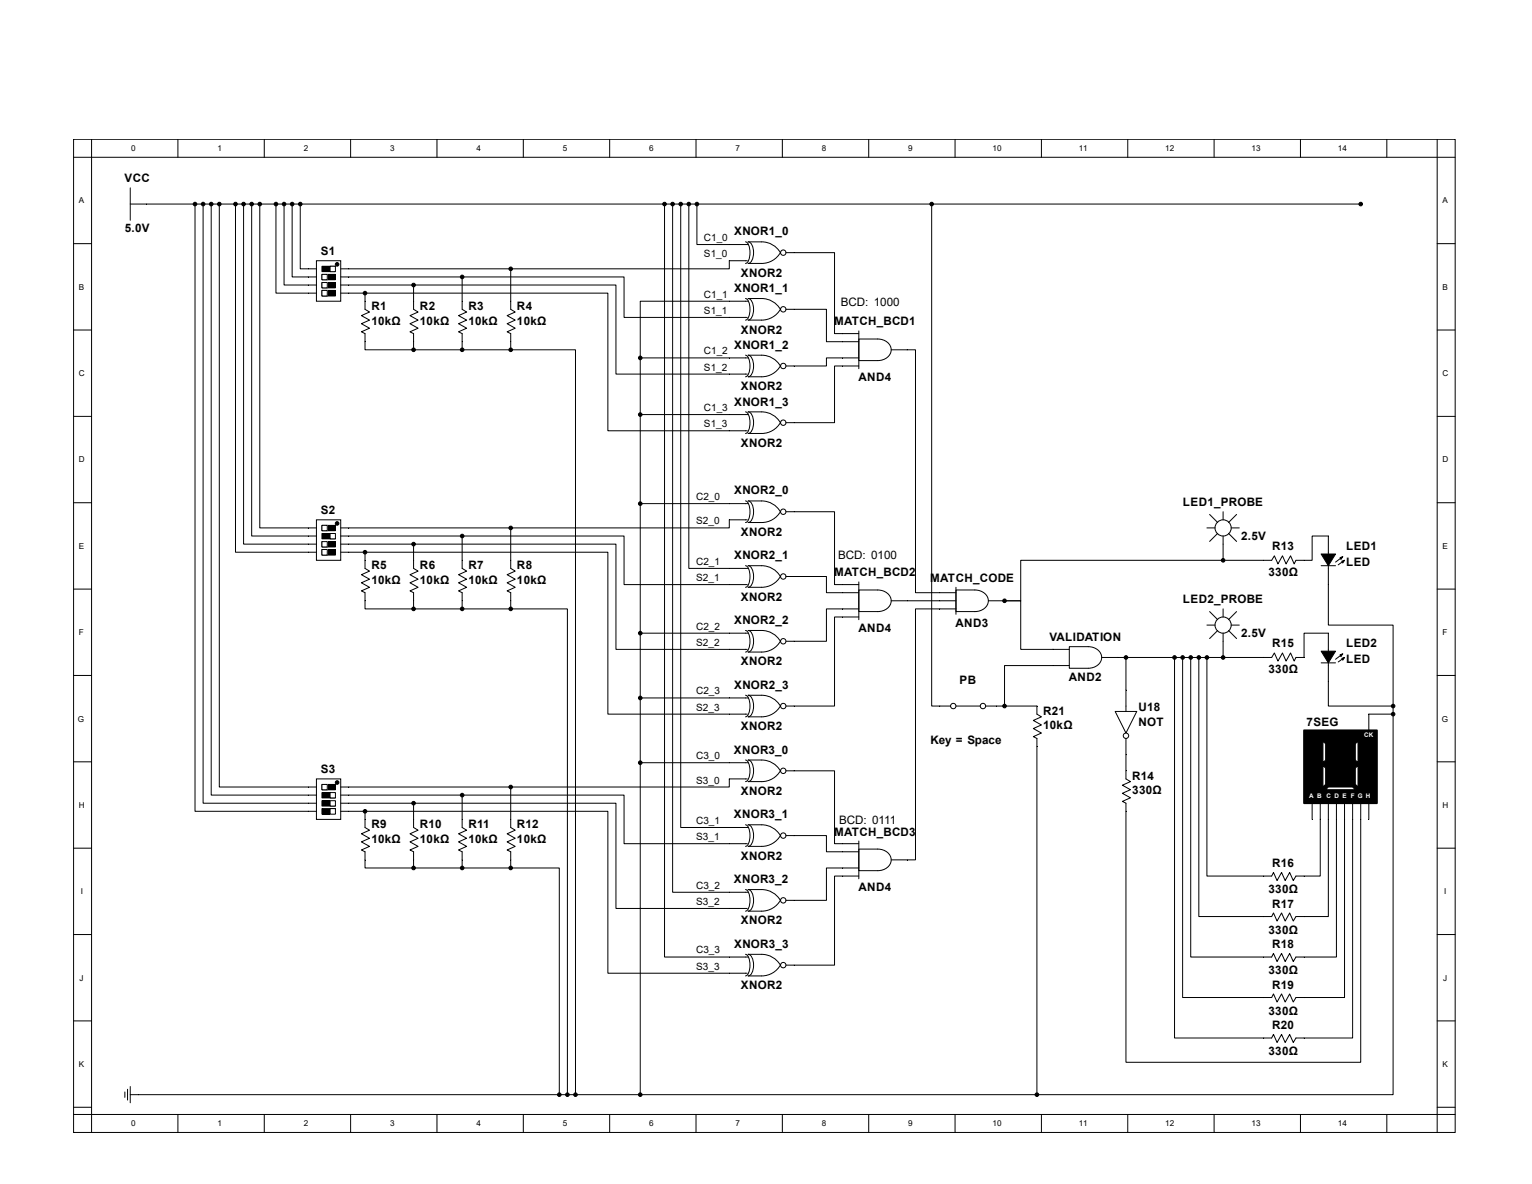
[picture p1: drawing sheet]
<svg xmlns="http://www.w3.org/2000/svg" width="279mm" height="216mm" viewBox="0 0 279 216" stroke-linecap="round" stroke-linejoin="round" font-family="sans-serif">
<g fill="none" stroke="#000" stroke-width=".18">
<path d="M13.4 25.4h252v181.1h-252zM13.4 28.7h252M16.7 25.4v181.1M32.4 25.4v3.3M48.2 25.4v3.3M63.9 25.4v3.3M79.7 25.4v3.3M95.4 25.4v3.3M111.2 25.4v3.3M126.9 25.4v3.3M142.7 25.4v3.3M158.4 25.4v3.3"/>
<path d="M174.2 25.4v3.3M189.9 25.4v3.3M205.7 25.4v3.3M221.4 25.4v3.3M237.2 25.4v3.3M252.9 25.4v3.3M262.1 25.4v181.1M13.4 44.4h3.3M262.1 44.4h3.3M13.4 60.2h3.3M13.4 75.9h3.3M262.1 60.2h3.3"/>
<path d="M262.1 75.9h3.3M13.4 91.7h3.3M262.1 91.7h3.3M13.4 107.4h3.3M262.1 107.4h3.3M13.4 123.2h3.3M13.4 138.9h3.3M262.1 123.2h3.3M262.1 138.9h3.3M13.4 154.7h3.3M262.1 154.7h3.3M13.4 170.4h3.3"/>
<path d="M262.1 170.4h3.3M13.4 186.2h3.3M262.1 186.2h3.3M13.4 201.9h3.3M13.4 203.2h252M32.4 203.2v3.3M48.2 203.2v3.3M63.9 203.2v3.3M79.7 203.2v3.3M95.4 203.2v3.3M111.2 203.2v3.3M126.9 203.2v3.3"/>
<path d="M142.7 203.2v3.3M158.4 203.2v3.3M174.2 203.2v3.3M189.9 203.2v3.3M205.7 203.2v3.3M221.4 203.2v3.3M237.2 203.2v3.3M252.9 203.2v3.3M262.1 201.9h3.3"/>
</g>
<path d="M57.7 47.5h4.4v7.4h-4.4z" fill-rule="evenodd" fill="#fff" stroke="#000" stroke-width=".18"/>
<path d="M58.8 48.6h2.4v.9h-2.4z" fill="#000"/>
<path d="M58.7 48.6h2.5v.9h-2.5z" fill="none" stroke="#000" stroke-width=".18"/>
<path d="M60.2 48.6h1v.9h-1z" fill="#fff"/>
<path d="M58.7 50h2.5v1h-2.5zM60.2 48.6h1v.9h-1z" fill="none" stroke="#000" stroke-width=".18"/>
<path d="M58.8 50.1h2.4v.9h-2.4z" fill="#000"/>
<path d="M58.8 50.1h.9v.9h-.9z" fill="#fff"/>
<path d="M58.7 50h1v1h-1zM58.7 51.5h2.5v1h-2.5z" fill="none" stroke="#000" stroke-width=".18"/>
<path d="M58.8 51.6h2.4v.9h-2.4z" fill="#000"/>
<path d="M58.8 51.6h.9v.9h-.9z" fill="#fff"/>
<path d="M58.7 51.5h1v1h-1zM58.7 53h2.5v1h-2.5z" fill="none" stroke="#000" stroke-width=".18"/>
<path d="M58.8 53h2.4v1h-2.4z" fill="#000"/>
<path d="M58.8 53h.9v1h-.9z" fill="#fff"/>
<path d="M56.2 49h1.5M56.2 50.5h1.5M56.2 52h1.5M56.2 53.5h1.5M58.7 53h1v1h-1zM62.1 49h1.5M62.1 50.5h1.5M62.1 52h1.5M62.1 53.5h1.5" fill="none" stroke="#000" stroke-width=".18"/>
<circle cx="61.5" cy="48.2" r=".33" fill="#000" stroke="#000" stroke-width=".18"/>
<path d="M57.7 94.8h4.4v7.4h-4.4z" fill-rule="evenodd" fill="#fff" stroke="#000" stroke-width=".18"/>
<path d="M58.8 95.8h2.4v1h-2.4z" fill="#000"/>
<path d="M58.7 95.8h2.5v1h-2.5z" fill="none" stroke="#000" stroke-width=".18"/>
<path d="M58.8 95.8h.9v1h-.9z" fill="#fff"/>
<path d="M58.7 95.8h1v1h-1zM58.7 97.3h2.5v1h-2.5z" fill="none" stroke="#000" stroke-width=".18"/>
<path d="M58.8 97.3h2.4v1h-2.4z" fill="#000"/>
<path d="M60.2 97.3h1v1h-1z" fill="#fff"/>
<path d="M58.7 98.8h2.5v.9h-2.5zM60.2 97.3h1v1h-1z" fill="none" stroke="#000" stroke-width=".18"/>
<path d="M58.8 98.8h2.4v.9h-2.4z" fill="#000"/>
<path d="M58.8 98.8h.9v.9h-.9z" fill="#fff"/>
<path d="M58.7 98.8h1v.9h-1zM58.7 100.2h2.5v1h-2.5z" fill="none" stroke="#000" stroke-width=".18"/>
<path d="M58.8 100.2h2.4v1h-2.4z" fill="#000"/>
<path d="M58.8 100.2h.9v1h-.9z" fill="#fff"/>
<path d="M56.2 96.3h1.5M56.2 97.7h1.5M56.2 99.2h1.5M62.1 96.3h1.5M62.1 97.7h1.5M62.1 99.2h1.5M56.2 100.7h1.5M58.7 100.2h1v1h-1zM62.1 100.7h1.5" fill="none" stroke="#000" stroke-width=".18"/>
<circle cx="61.5" cy="95.4" r=".33" fill="#000" stroke="#000" stroke-width=".18"/>
<path d="M57.7 142h4.4v7.4h-4.4z" fill-rule="evenodd" fill="#fff" stroke="#000" stroke-width=".18"/>
<path d="M58.8 143.1h2.4v.9h-2.4z" fill="#000"/>
<path d="M58.7 143h2.5v1h-2.5z" fill="none" stroke="#000" stroke-width=".18"/>
<path d="M58.8 143.1h.9v.9h-.9z" fill="#fff"/>
<path d="M58.7 143h1v1h-1zM58.7 144.5h2.5v1h-2.5z" fill="none" stroke="#000" stroke-width=".18"/>
<path d="M58.8 144.6h2.4v.9h-2.4z" fill="#000"/>
<path d="M60.2 144.6h1v.9h-1z" fill="#fff"/>
<path d="M58.7 146h2.5v1h-2.5zM60.2 144.5h1v1h-1z" fill="none" stroke="#000" stroke-width=".18"/>
<path d="M58.8 146h2.4v1h-2.4z" fill="#000"/>
<path d="M60.2 146h1v1h-1z" fill="#fff"/>
<path d="M58.7 147.4h2.5v1.1h-2.5zM60.2 146h1v1h-1z" fill="none" stroke="#000" stroke-width=".18"/>
<path d="M58.8 147.5h2.4v1h-2.4z" fill="#000"/>
<path d="M60.2 147.5h1v1h-1z" fill="#fff"/>
<g fill="none" stroke="#000" stroke-width=".18">
<path d="M23.8 34.3v5.9M23.8 37.2h2.9M133 44.6h3.5M133 47.5h3.3M133 54.9h3.5M133 57.9h3.3M136 44.1a1.36 1.36 0 0 1 .7 1.3 3.3 3.3 0 0 1-.5 2.5l-.2 .1M136 54.4a1.36 1.36 0 0 1 .7 1.4 3.3 3.3 0 0 1-.5 2.5l-.2 .1M142.4 46a3.9 3.9 0 0 1-3.5 2h-2.4a1.37 1.37 0 0 0 .9-1.3 2.87 2.87 0 0 0-.6-2.5l-.3-.1a7.4 7.4 0 0 1 4.1 .4 3.9 3.9 0 0 1 1.7 1.6M142.4 56.3a3.9 3.9 0 0 1-3.5 2.1h-2.4a1.37 1.37 0 0 0 .9-1.4 2.87 2.87 0 0 0-.6-2.5l-.3-.1a7.4 7.4 0 0 1 4.1 .4 3.9 3.9 0 0 1 1.7 1.6M143.3 46.1h1.5M143.3 56.4h1.5"/>
<path d="M133 65.3h3.5M133 68.2h3.3M133 75.6h3.5M133 78.5h3.3M136 64.8a1.36 1.36 0 0 1 .7 1.3 3.3 3.3 0 0 1-.5 2.5l-.2 .1M136 75.1a1.36 1.36 0 0 1 .7 1.4 3.3 3.3 0 0 1-.5 2.4l-.2 .1M142.4 66.7a3.9 3.9 0 0 1-3.5 2h-2.4a1.37 1.37 0 0 0 .9-1.3 2.87 2.87 0 0 0-.6-2.5l-.3-.1a7.4 7.4 0 0 1 4.1 .4 3.9 3.9 0 0 1 1.7 1.6M142.4 77a3.9 3.9 0 0 1-3.5 2h-2.4a1.37 1.37 0 0 0 .9-1.3 2.87 2.87 0 0 0-.6-2.5l-.3-.1a7.4 7.4 0 0 1 4.1 .4 3.9 3.9 0 0 1 1.7 1.6M143.3 66.7h1.5M143.3 77.1h1.5M153.7 65.3h2.9M153.7 66.7h2.9"/>
<path d="M153.7 60.8h2.9M153.7 62.3h2.9M156.6 61.8h3.5a2.14 2.14 0 0 1 2.3 2.5 2.39 2.39 0 0 1-2.3 1.5h-3.5zM156.6 60.3v6.9M162.5 63.8h3M133 91.8h3.5M133 94.8h3.3M136 91.3a1.36 1.36 0 0 1 .7 1.4 3.3 3.3 0 0 1-.5 2.5l-.2 .1M142.4 93.2a3.9 3.9 0 0 1-3.5 2.1h-2.4a1.37 1.37 0 0 0 .9-1.4 2.87 2.87 0 0 0-.6-2.5l-.3-.1a7.4 7.4 0 0 1 4.1 .4 3.9 3.9 0 0 1 1.7 1.6M143.3 93.3h1.5M66.6 102.2v1.4l.8 .5-1.5 .7 1.5 .8-1.5 .7 1.5 .8-1.5 .6 .7 .4v2.9h8.8M75.4 102.2v1.4l.8 .5-1.4 .7 1.4 .8-1.4 .7 1.4 .8-1.4 .6 .6 .4v2.9"/>
<path d="M84.3 102.2v1.4l.8 .5-1.5 .7 1.5 .8-1.5 .7 1.5 .8-1.5 .6 .7 .4v2.9h-8.9M93.1 102.2v1.4l.9 .5-1.5 .7 1.5 .8-1.5 .7 1.5 .8-1.5 .6 .6 .4v1.5M133 103.6h3.5M133 106.6h3.3M133 115.5h3.5M133 118.4h3.3M136 103.2a1.36 1.36 0 0 1 .7 1.3 3.3 3.3 0 0 1-.5 2.5l-.2 .1M136 115a1.36 1.36 0 0 1 .7 1.3 3.3 3.3 0 0 1-.5 2.5l-.2 .1M142.4 105.1a3.9 3.9 0 0 1-3.5 2h-2.4a1.37 1.37 0 0 0 .9-1.4 2.87 2.87 0 0 0-.6-2.4l-.3-.1a7.4 7.4 0 0 1 4.1 .4 3.9 3.9 0 0 1 1.7 1.5M142.4 116.9a3.9 3.9 0 0 1-3.5 2h-2.4a1.37 1.37 0 0 0 .9-1.3 2.87 2.87 0 0 0-.6-2.5l-.3-.1a7.4 7.4 0 0 1 4.1 .4 3.9 3.9 0 0 1 1.7 1.6M143.3 105.1h1.5M143.3 116.9h1.5"/>
<path d="M153.7 111h2.9M153.7 106.6h2.9M153.7 108.1h2.9M153.7 112.5h2.9M156.6 107.6h3.5a2.14 2.14 0 0 1 2.3 2.5 2.39 2.39 0 0 1-2.3 1.4h-3.5zM156.6 106.1v6.9M162.5 109.6h11.8M171.4 111h2.9M171.4 108.1h2.9M174.3 107.6h3.5a2.14 2.14 0 0 1 2.4 2.5 2.39 2.39 0 0 1-2.4 1.4h-3.5zM174.3 107.1v4.9M180.3 109.6h2.9"/>
<path d="M192.1 118.4h2.9M195 117.9h3.5a2.14 2.14 0 0 1 2.3 2.5 2.39 2.39 0 0 1-2.3 1.5h-3.5zM200.9 119.9h3M230.4 102.2h1.5l.5-.8 .7 1.4 .8-1.4 .6 1.4 .9-1.4 .6 1.4 .4-.6h2.9v-4.5h3v8.9M230.4 119.9h1.5l.5-.8 .7 1.4 .8-1.4 .6 1.4 .9-1.4 .6 1.4 .4-.6h1.4M240.9 103.2h2.7M242.3 115.5v8.8M244.9 101.5l-1.3 1M244.9 119.2l-1.3 1M245.2 102.2l-1.1 .8M245.2 119.9l-1.1 .8M133 127.3h3.5"/>
<path d="M133 130.2h3.3M133 139.1h3.5M136 126.8a1.36 1.36 0 0 1 .7 1.3 3.3 3.3 0 0 1-.5 2.5l-.2 .1M136 138.6a1.36 1.36 0 0 1 .7 1.3 3.3 3.3 0 0 1-.5 2.5l-.2 .1M142.4 128.7a3.9 3.9 0 0 1-3.5 2h-2.4a1.37 1.37 0 0 0 .9-1.3 2.87 2.87 0 0 0-.6-2.5l-.3-.1a7.4 7.4 0 0 1 4.1 .4 3.9 3.9 0 0 1 1.7 1.6M143.3 128.7h1.5M192.1 121.4h2.9M240.9 120.9h2.7M56.2 143.5h1.5M56.2 145h1.5M56.2 146.5h1.5M56.2 147.9h1.5"/>
<path d="M60.2 147.4h1v1.1h-1zM62.1 143.5h1.5M62.1 145h1.5M62.1 146.5h1.5M62.1 147.9h1.5M66.6 149.4v1.5l.8 .5-1.5 .6 1.5 .9-1.5 .6 1.5 .8-1.5 .7 .7 .3v3h8.8M75.4 149.4v1.5l.8 .5-1.4 .6 1.4 .9-1.4 .6 1.4 .8-1.4 .7 .6 .3v3M84.3 149.4v1.5l.8 .5-1.5 .6 1.5 .9-1.5 .6 1.5 .8-1.5 .7 .7 .3v3h-8.9M93.1 149.4v1.5l.9 .5-1.5 .6 1.5 .9-1.5 .6 1.5 .8-1.5 .7 .6 .3v1.5M133 142h3.3M133 150.9h3.5M133 153.8h3.3"/>
<path d="M136 150.4a1.36 1.36 0 0 1 .7 1.3 3.3 3.3 0 0 1-.5 2.5l-.2 .1M142.4 140.5a3.9 3.9 0 0 1-3.5 2h-2.4a1.37 1.37 0 0 0 .9-1.3 2.87 2.87 0 0 0-.6-2.5l-.3-.1a7.4 7.4 0 0 1 4.1 .4 3.9 3.9 0 0 1 1.7 1.6M142.4 152.3a3.9 3.9 0 0 1-3.5 2h-2.4a1.37 1.37 0 0 0 .9-1.3 2.87 2.87 0 0 0-.6-2.5l-.3-.1a7.4 7.4 0 0 1 4.1 .4 3.9 3.9 0 0 1 1.7 1.6M143.3 140.6h1.5M143.3 152.4h1.5M153.7 158.3h2.9M153.7 153.8h2.9M153.7 155.3h2.9M153.7 159.8h2.9M156.6 154.8h3.5a2.14 2.14 0 0 1 2.3 2.5 2.39 2.39 0 0 1-2.3 1.5h-3.5zM156.6 153.4v6.8M162.5 156.8h3"/>
<path d="M133 162.7h3.5M133 165.7h3.3M133 174.5h3.5M133 177.5h3.3M136 162.2a1.36 1.36 0 0 1 .7 1.4 3.3 3.3 0 0 1-.5 2.4l-.2 .1M136 174a1.36 1.36 0 0 1 .7 1.4 3.3 3.3 0 0 1-.5 2.5l-.2 .1M142.4 164.1a3.9 3.9 0 0 1-3.5 2h-2.4a1.37 1.37 0 0 0 .9-1.3 2.87 2.87 0 0 0-.6-2.5l-.3-.1a7.4 7.4 0 0 1 4.1 .4 3.9 3.9 0 0 1 1.7 1.6M142.4 175.9a3.9 3.9 0 0 1-3.5 2.1h-2.4a1.37 1.37 0 0 0 .9-1.4 2.87 2.87 0 0 0-.6-2.5l-.3-.1a7.4 7.4 0 0 1 4.1 .4 3.9 3.9 0 0 1 1.7 1.6M143.3 164.2h1.5M143.3 176h1.5M22.8 199.1v1M23.3 198.6v2"/>
<path d="M23.8 198.1v3M23.8 199.6h1.4"/>
<circle cx="142.8" cy="46.1" r=".49"/>
<circle cx="142.8" cy="56.4" r=".49"/>
<circle cx="142.8" cy="77.1" r=".49"/>
<circle cx="142.8" cy="66.7" r=".49"/>
<circle cx="142.8" cy="93.3" r=".49"/>
<circle cx="142.8" cy="105.1" r=".49"/>
<circle cx="142.8" cy="116.9" r=".49"/>
<circle cx="142.8" cy="128.7" r=".49"/>
<circle cx="142.8" cy="140.6" r=".49"/>
<circle cx="142.8" cy="152.4" r=".49"/>
<circle cx="142.8" cy="164.2" r=".49"/>
<circle cx="142.8" cy="176" r=".49"/>
</g>
<g fill="#000" stroke="#000" stroke-width=".18">
<path d="M240.9 101h2.7l-1.3 2.2zM240.9 118.7h2.7l-1.3 2.2zM244.4 101.7l.5-.2-.3 .5zM244.4 119.4l.5-.2-.3 .5zM244.7 102.3l.5-.1-.3 .5zM244.7 120.1l.5-.2-.3 .5z"/>
<circle cx="75.4" cy="111" r=".33"/>
<circle cx="84.3" cy="111" r=".33"/>
<circle cx="61.5" cy="142.7" r=".33"/>
<circle cx="75.4" cy="158.3" r=".33"/>
<circle cx="84.3" cy="158.3" r=".33"/>
</g>
<path d="M237.8 133.2h13.3v13.3h-13.3z" fill-rule="evenodd" fill="#000" stroke="#000" stroke-width=".33"/>
<g fill="#fff" stroke="#000" stroke-width=".18">
<path d="M241.3 139.6l.5 .5v2.9l-.5 .5z" fill-rule="evenodd"/>
<path d="M241.3 135.1l.5 .5v3l-.5 .5z" fill-rule="evenodd"/>
<path d="M247.2 140.1l.5-.5v3.9l-.5-.5z" fill-rule="evenodd"/>
<path d="M247.2 135.6l.5-.5v4l-.5-.5z" fill-rule="evenodd"/>
<path d="M241.8 144l.5-.5h4.4l.5 .5z" fill-rule="evenodd"/>
</g>
<g fill="none" stroke="#000" stroke-width=".18">
<path d="M26.7 37.2h221.5M35.6 37.2v110.7h20.6M37 37.2v109.3h19.2M38.5 37.2v107.8h17.7M40 37.2v106.3h16.2M42.9 37.2v63.5h13.3M44.4 37.2v62h11.8M45.9 37.2v60.5h10.3M47.4 37.2v59.1h8.8M50.3 37.2v16.3h5.9M51.8 37.2v14.8h4.4M53.3 37.2v13.3h2.9"/>
<path d="M54.8 37.2v11.8h1.4M121.2 37.2v137.3h11.8M122.7 37.2v125.5h10.3M124.1 37.2v113.7h8.9M125.6 37.2v66.4h7.4M127.1 37.2v7.4h5.9M169.9 37.2v91.5h3.5M63.6 49h29.5M63.6 52h11.8M63.6 50.5h20.7M63.6 53.5h3M66.6 53.5v2.9l.8 .5-1.5 .7 1.5 .8-1.5 .6 1.5 .8-1.5 .7 .7 .3v3h8.8"/>
<path d="M66.6 53.5h44.3v25h22.1M75.4 52v4.4l.8 .5-1.4 .7 1.4 .8-1.4 .6 1.4 .8-1.4 .7 .6 .3v3M75.4 52h36.9v16.2h20.7M84.3 50.5v5.9l.8 .5-1.5 .7 1.5 .8-1.5 .6 1.5 .8-1.5 .7 .7 .3v3M84.3 50.5h29.5v7.4h19.2M93.1 49v7.4l.9 .5-1.5 .7 1.5 .8-1.5 .6 1.5 .8-1.5 .7 .6 .3v3M133 47.5v1.5h-39.9M133 54.9h-16.2v10.4M144.8 56.4h5.9v5.9h3M144.8 46.1h7.4v14.7h1.5M75.4 63.8h17.7M93.1 63.8h11.9v135.8"/>
<path d="M116.8 65.3v134.3M116.8 75.6h16.2M116.8 65.3h16.2M153.7 65.3h-3v1.4h-5.9M153.7 66.7h-1.5v10.4h-7.4M165.5 63.8h1.5v44.3h4.4M63.6 97.7h20.7M63.6 99.2h11.8M63.6 96.3h29.5M75.4 99.2h36.9v19.2h20.7M75.4 99.2v3M84.3 97.7h29.5v8.9h19.2"/>
<path d="M84.3 97.7v4.5M93.1 96.3v5.9M116.8 91.8h16.2M133 94.8v1.5h-39.9M144.8 93.3h7.4v13.3h1.5M220.1 96.3h1.5M220.6 93.8l1.5 1.5M222.1 97.3l-1.5 1.4M223.1 93.3v1.5M223.1 97.7v4.5M224 97.3l1.5 1.4M224.5 96.3h1.5"/>
<path d="M225.5 93.8l-1.5 1.5M63.6 100.7h3M66.6 100.7h44.3v29.5h22.1M66.6 100.7v1.5M84.3 111h8.8M93.1 111h10.4v88.6M93.1 109.6v1.4M116.8 115.5h16.2M144.8 105.1h5.9v3h3M153.7 111h-3v5.9h-5.9M153.7 112.5h-1.5v16.2h-7.4M171.4 111h-4.4v45.8h-1.5"/>
<path d="M203.9 119.9h26.5M205.3 119.9v9.8M214.2 119.9v69.4h17.7l.4-.7 .6 1.5 .8-1.5 .7 1.5 .8-1.5 .7 1.5 .5-.8h10.3v-42.8M215.7 119.9v62h16.2l.4-.7 .6 1.5 .8-1.5 .7 1.5 .8-1.5 .7 1.5 .5-.8h8.8v-35.4M217.2 119.9v54.6h14.7l.4-.6 .6 1.4 .8-1.4 .7 1.4 .8-1.4 .7 1.4 .5-.8h7.3v-28M218.6 119.9v47.2h13.3l.4-.6 .6 1.5 .8-1.5 .7 1.5 .8-1.5 .7 1.5 .5-.9h5.9v-20.6M220.1 119.9v39.9h11.8l.4-.7 .6 1.5 .8-1.5 .7 1.5 .8-1.5 .7 1.5 .5-.8h4.4v-13.3M220.1 114h1.5M220.6 111.5l1.5 1.5M222.1 115l-1.5 1.4M223.1 102.2h-36.9v7.4h-3h3v8.8h5.9M223.1 102.2h.1"/>
<path d="M223.1 119.9h.1M223.1 111v1.5M223.1 115.5v4.4M223.1 102.2h7.3M224 115l1.5 1.4M224.5 114h1.5M225.5 111.5l-1.5 1.5M242.3 115.5h-4.5v4.4M242.3 106.6v7.4h11.8v14.7M116.8 139.1h16.2M116.8 127.3h16.2M174.3 128.7h4.5"/>
<path d="M179.8 128.7h9.3v1.5l.8 .5-1.4 .7 1.4 .8-1.4 .6 1.4 .9-1.4 .6 .6 .4v64.9M192.1 121.4h-8.9v7.3M203.4 129.7h3.9l-2 4zM205.3 134.7v7.3l.9 .5-1.5 .7 1.5 .8-1.5 .7 1.5 .8-1.5 .6 .6 .4v47.2h42.9v-47.2M242.3 124.3v4.4h11.8M254.1 130.2v69.4h-65M254.1 130.2h-4.5v3M254.1 128.7v1.5M63.6 145h20.7M63.6 146.5h11.8M63.6 143.5h29.5M63.6 147.9h3"/>
<path d="M66.6 147.9h44.3v29.6h22.1M66.6 147.9v1.5M75.4 146.5h36.9v19.2h20.7M75.4 146.5v2.9M84.3 145h29.5v8.8h19.2M84.3 158.3h8.8M84.3 145v4.4M93.1 158.3h8.9v41.3M93.1 143.5v5.9M93.1 156.8v1.5M133 142v1.5h-39.9M144.8 152.4h5.9v2.9h3"/>
<path d="M144.8 140.6h7.4v13.2h1.5M153.7 158.3h-3v5.9h-5.9M153.7 159.8h-1.5v16.2h-7.4M239.3 146.5v2.9M249.6 146.5v2.9M25.2 199.6h163.9"/>
<circle cx="223.1" cy="96.3" r="1.48"/>
<circle cx="223.1" cy="114" r="1.48"/>
<circle cx="173.9" cy="128.7" r=".49"/>
<circle cx="179.3" cy="128.7" r=".49"/>
<circle cx="205.3" cy="134.2" r=".49"/>
</g>
<g fill="#000" stroke="#000" stroke-width=".18">
<circle cx="35.6" cy="37.2" r=".33"/>
<circle cx="37" cy="37.2" r=".33"/>
<circle cx="38.5" cy="37.2" r=".33"/>
<circle cx="40" cy="37.2" r=".33"/>
<circle cx="42.9" cy="37.2" r=".33"/>
<circle cx="44.4" cy="37.2" r=".33"/>
<circle cx="45.9" cy="37.2" r=".33"/>
<circle cx="47.4" cy="37.2" r=".33"/>
<circle cx="50.3" cy="37.2" r=".33"/>
<circle cx="51.8" cy="37.2" r=".33"/>
<circle cx="53.3" cy="37.2" r=".33"/>
<circle cx="54.8" cy="37.2" r=".33"/>
<circle cx="121.2" cy="37.2" r=".33"/>
<circle cx="122.7" cy="37.2" r=".33"/>
<circle cx="124.1" cy="37.2" r=".33"/>
<circle cx="125.6" cy="37.2" r=".33"/>
<circle cx="127.1" cy="37.2" r=".33"/>
<circle cx="169.9" cy="37.2" r=".33"/>
<circle cx="248.2" cy="37.2" r=".33"/>
<circle cx="66.6" cy="53.5" r=".33"/>
<circle cx="75.4" cy="52" r=".33"/>
<circle cx="84.3" cy="50.5" r=".33"/>
<circle cx="93.1" cy="49" r=".33"/>
<circle cx="75.4" cy="63.8" r=".33"/>
<circle cx="84.3" cy="63.8" r=".33"/>
<circle cx="93.1" cy="63.8" r=".33"/>
<circle cx="116.8" cy="75.6" r=".33"/>
<circle cx="116.8" cy="65.3" r=".33"/>
<circle cx="75.4" cy="99.2" r=".33"/>
<circle cx="84.3" cy="97.7" r=".33"/>
<circle cx="93.1" cy="96.3" r=".33"/>
<circle cx="116.8" cy="91.8" r=".33"/>
<circle cx="66.6" cy="100.7" r=".33"/>
<circle cx="93.1" cy="111" r=".33"/>
<circle cx="116.8" cy="115.5" r=".33"/>
<circle cx="183.2" cy="109.6" r=".33"/>
<circle cx="205.3" cy="119.9" r=".33"/>
<circle cx="214.2" cy="119.9" r=".33"/>
<circle cx="215.7" cy="119.9" r=".33"/>
<circle cx="217.2" cy="119.9" r=".33"/>
<circle cx="218.6" cy="119.9" r=".33"/>
<circle cx="220.1" cy="119.9" r=".33"/>
<circle cx="223.1" cy="119.9" r=".33"/>
<circle cx="223.1" cy="102.2" r=".33"/>
<circle cx="116.8" cy="127.3" r=".33"/>
<circle cx="116.8" cy="139.1" r=".33"/>
<circle cx="183.2" cy="128.7" r=".33"/>
<circle cx="254.1" cy="130.2" r=".33"/>
<circle cx="254.1" cy="128.7" r=".33"/>
<circle cx="66.6" cy="147.9" r=".33"/>
<circle cx="75.4" cy="146.5" r=".33"/>
<circle cx="84.3" cy="145" r=".33"/>
<circle cx="93.1" cy="158.3" r=".33"/>
<circle cx="93.1" cy="143.5" r=".33"/>
<circle cx="102" cy="199.6" r=".33"/>
<circle cx="103.5" cy="199.6" r=".33"/>
<circle cx="105" cy="199.6" r=".33"/>
<circle cx="116.8" cy="199.6" r=".33"/>
<circle cx="189.1" cy="199.6" r=".33"/>
</g>
<g font-size="2.1">
<text x="22.7" y="33.3">VCC</text>
<text x="22.8" y="42.3">5.0V</text>
<text x="58.5" y="46.5">S1</text>
<text x="133.9" y="42.9">XNOR1_0</text>
<text x="133.9" y="53.3">XNOR1_1</text>
<text x="135.1" y="50.5">XNOR2</text>
<text x="67.7" y="56.6">R1</text>
<text x="67.7" y="59.2">10kΩ</text>
<text x="76.6" y="56.6">R2</text>
<text x="76.6" y="59.2">10kΩ</text>
<text x="85.4" y="56.6">R3</text>
<text x="85.4" y="59.2">10kΩ</text>
<text x="94.3" y="56.6">R4</text>
<text x="94.3" y="59.2">10kΩ</text>
<text x="152.1" y="59.4">MATCH_BCD1</text>
<text x="153.3" y="55.9">BCD: 1000</text>
<text x="133.9" y="63.6">XNOR1_2</text>
<text x="135.1" y="60.8">XNOR2</text>
<text x="135.1" y="71.2">XNOR2</text>
<text x="156.6" y="69.5">AND4</text>
<text x="133.9" y="74">XNOR1_3</text>
<text x="135.1" y="81.5">XNOR2</text>
<text x="58.5" y="93.8">S2</text>
<text x="133.9" y="90.2">XNOR2_0</text>
<text x="215.7" y="92.3">LED1_PROBE</text>
<text x="133.9" y="102">XNOR2_1</text>
<text x="135.1" y="97.7">XNOR2</text>
<text x="152.9" y="102">BCD: 0100</text>
<text x="226.4" y="98.4">2.5V</text>
<text x="232" y="100.3">R13</text>
<text x="245.5" y="100.2">LED1</text>
<text x="67.7" y="103.8">R5</text>
<text x="67.7" y="106.4">10kΩ</text>
<text x="76.6" y="103.8">R6</text>
<text x="76.6" y="106.4">10kΩ</text>
<text x="85.4" y="103.8">R7</text>
<text x="85.4" y="106.4">10kΩ</text>
<text x="94.3" y="103.8">R8</text>
<text x="94.3" y="106.4">10kΩ</text>
<text x="152.1" y="105.1">MATCH_BCD2</text>
<text x="169.6" y="106.1">MATCH_CODE</text>
<text x="231.4" y="105.1">330Ω</text>
<text x="245.5" y="103.1">LED</text>
<text x="133.9" y="113.8">XNOR2_2</text>
<text x="135.1" y="109.5">XNOR2</text>
<text x="215.7" y="110">LED2_PROBE</text>
<text x="156.6" y="115.3">AND4</text>
<text x="174.3" y="114.3">AND3</text>
<text x="191.4" y="116.9">VALIDATION</text>
<text x="226.4" y="116.1">2.5V</text>
<text x="232" y="118.1">R15</text>
<text x="245.5" y="117.9">LED2</text>
<text x="133.9" y="125.6">XNOR2_3</text>
<text x="135.1" y="121.3">XNOR2</text>
<text x="175" y="124.8">PB</text>
<text x="194.9" y="124.1">AND2</text>
<text x="231.4" y="122.8">330Ω</text>
<text x="245.5" y="120.9">LED</text>
<text x="190.2" y="130.4">R21</text>
<text x="207.6" y="129.7">U18</text>
<text x="133.9" y="137.4">XNOR3_0</text>
<text x="135.1" y="133.1">XNOR2</text>
<text x="169.7" y="135.6">Key = Space</text>
<text x="190.2" y="133">10kΩ</text>
<text x="207.6" y="132.3">NOT</text>
<text x="238.3" y="132.3">7SEG</text>
<text x="58.5" y="141">S3</text>
<text x="206.5" y="142.2">R14</text>
<text x="133.9" y="149.2">XNOR3_1</text>
<text x="135.1" y="144.9">XNOR2</text>
<text x="206.5" y="144.8">330Ω</text>
<text x="67.7" y="151">R9</text>
<text x="67.7" y="153.7">10kΩ</text>
<text x="76.6" y="151">R10</text>
<text x="76.6" y="153.7">10kΩ</text>
<text x="85.4" y="151">R11</text>
<text x="85.4" y="153.7">10kΩ</text>
<text x="94.3" y="151">R12</text>
<text x="94.3" y="153.7">10kΩ</text>
<text x="152.1" y="152.4">MATCH_BCD3</text>
<text x="153" y="150.2">BCD: 0111</text>
<text x="133.9" y="161">XNOR3_2</text>
<text x="135.1" y="156.8">XNOR2</text>
<text x="232" y="158.1">R16</text>
<text x="156.6" y="162.5">AND4</text>
<text x="231.4" y="162.9">330Ω</text>
<text x="232" y="165.5">R17</text>
<text x="133.9" y="172.8">XNOR3_3</text>
<text x="135.1" y="168.6">XNOR2</text>
<text x="231.4" y="170.2">330Ω</text>
<text x="232" y="172.8">R18</text>
<text x="231.4" y="177.6">330Ω</text>
<text x="135.1" y="180.4">XNOR2</text>
<text x="231.4" y="185">330Ω</text>
<text x="232" y="180.3">R19</text>
<text x="232" y="187.6">R20</text>
<text x="231.4" y="192.4">330Ω</text>
</g>
<g font-size="1.8">
<text x="128.4" y="46.9">S1_0</text>
<text x="128.4" y="43.9">C1_0</text>
<text x="128.4" y="57.2">S1_1</text>
<text x="128.4" y="54.3">C1_1</text>
<text x="128.4" y="64.6">C1_2</text>
<text x="128.4" y="67.6">S1_2</text>
<text x="128.4" y="77.9">S1_3</text>
<text x="128.4" y="75">C1_3</text>
<text x="127" y="95.6">S2_0</text>
<text x="127" y="91.2">C2_0</text>
<text x="127" y="106">S2_1</text>
<text x="127" y="103">C2_1</text>
<text x="127" y="117.8">S2_2</text>
<text x="127" y="114.8">C2_2</text>
<text x="127" y="129.6">S2_3</text>
<text x="127" y="126.6">C2_3</text>
<text x="127" y="142.9">S3_0</text>
<text x="127" y="138.4">C3_0</text>
<text x="127" y="153.2">S3_1</text>
<text x="127" y="150.2">C3_1</text>
<text x="127" y="165">S3_2</text>
<text x="127" y="162.1">C3_2</text>
<text x="127" y="173.9">C3_3</text>
<text x="127" y="176.8">S3_3</text>
</g>
<g font-size="1.5">
<text x="23.9" y="27.6">0</text>
<text x="39.7" y="27.6">1</text>
<text x="55.4" y="27.6">2</text>
<text x="71.2" y="27.6">3</text>
<text x="86.9" y="27.6">4</text>
<text x="102.7" y="27.6">5</text>
<text x="118.4" y="27.6">6</text>
<text x="134.2" y="27.6">7</text>
<text x="149.9" y="27.6">8</text>
<text x="165.7" y="27.6">9</text>
<text x="181" y="27.6">10</text>
<text x="196.8" y="27.6">11</text>
<text x="212.5" y="27.6">12</text>
<text x="228.3" y="27.6">13</text>
<text x="244" y="27.6">14</text>
<text x="14.4" y="37.1">A</text>
<text x="263.1" y="37.1">A</text>
<text x="14.4" y="52.8">B</text>
<text x="263.1" y="52.8">B</text>
<text x="14.4" y="68.6">C</text>
<text x="263.1" y="68.6">C</text>
<text x="14.4" y="84.3">D</text>
<text x="263.1" y="84.3">D</text>
<text x="14.4" y="100.1">E</text>
<text x="263.1" y="100.1">E</text>
<text x="14.4" y="115.8">F</text>
<text x="263.1" y="115.8">F</text>
<text x="14.2" y="131.6">G</text>
<text x="262.9" y="131.6">G</text>
<text x="14.4" y="147.3">H</text>
<text x="263.1" y="147.3">H</text>
<text x="14.7" y="163.1">I</text>
<text x="263.4" y="163.1">I</text>
<text x="14.5" y="178.8">J</text>
<text x="263.2" y="178.8">J</text>
<text x="14.4" y="194.6">K</text>
<text x="263.1" y="194.6">K</text>
<text x="23.9" y="205.4">0</text>
<text x="39.7" y="205.4">1</text>
<text x="55.4" y="205.4">2</text>
<text x="71.2" y="205.4">3</text>
<text x="86.9" y="205.4">4</text>
<text x="102.7" y="205.4">5</text>
<text x="118.4" y="205.4">6</text>
<text x="134.2" y="205.4">7</text>
<text x="149.9" y="205.4">8</text>
<text x="165.7" y="205.4">9</text>
<text x="181" y="205.4">10</text>
<text x="196.8" y="205.4">11</text>
<text x="212.5" y="205.4">12</text>
<text x="228.3" y="205.4">13</text>
<text x="244" y="205.4">14</text>
</g>
<g font-size="1.1" fill="#fff">
<text x="248.8" y="134.4">CK</text>
<text x="238.8" y="145.5">A B</text>
<text x="241.9" y="145.5">C D E F G H</text>
</g>
</svg>
